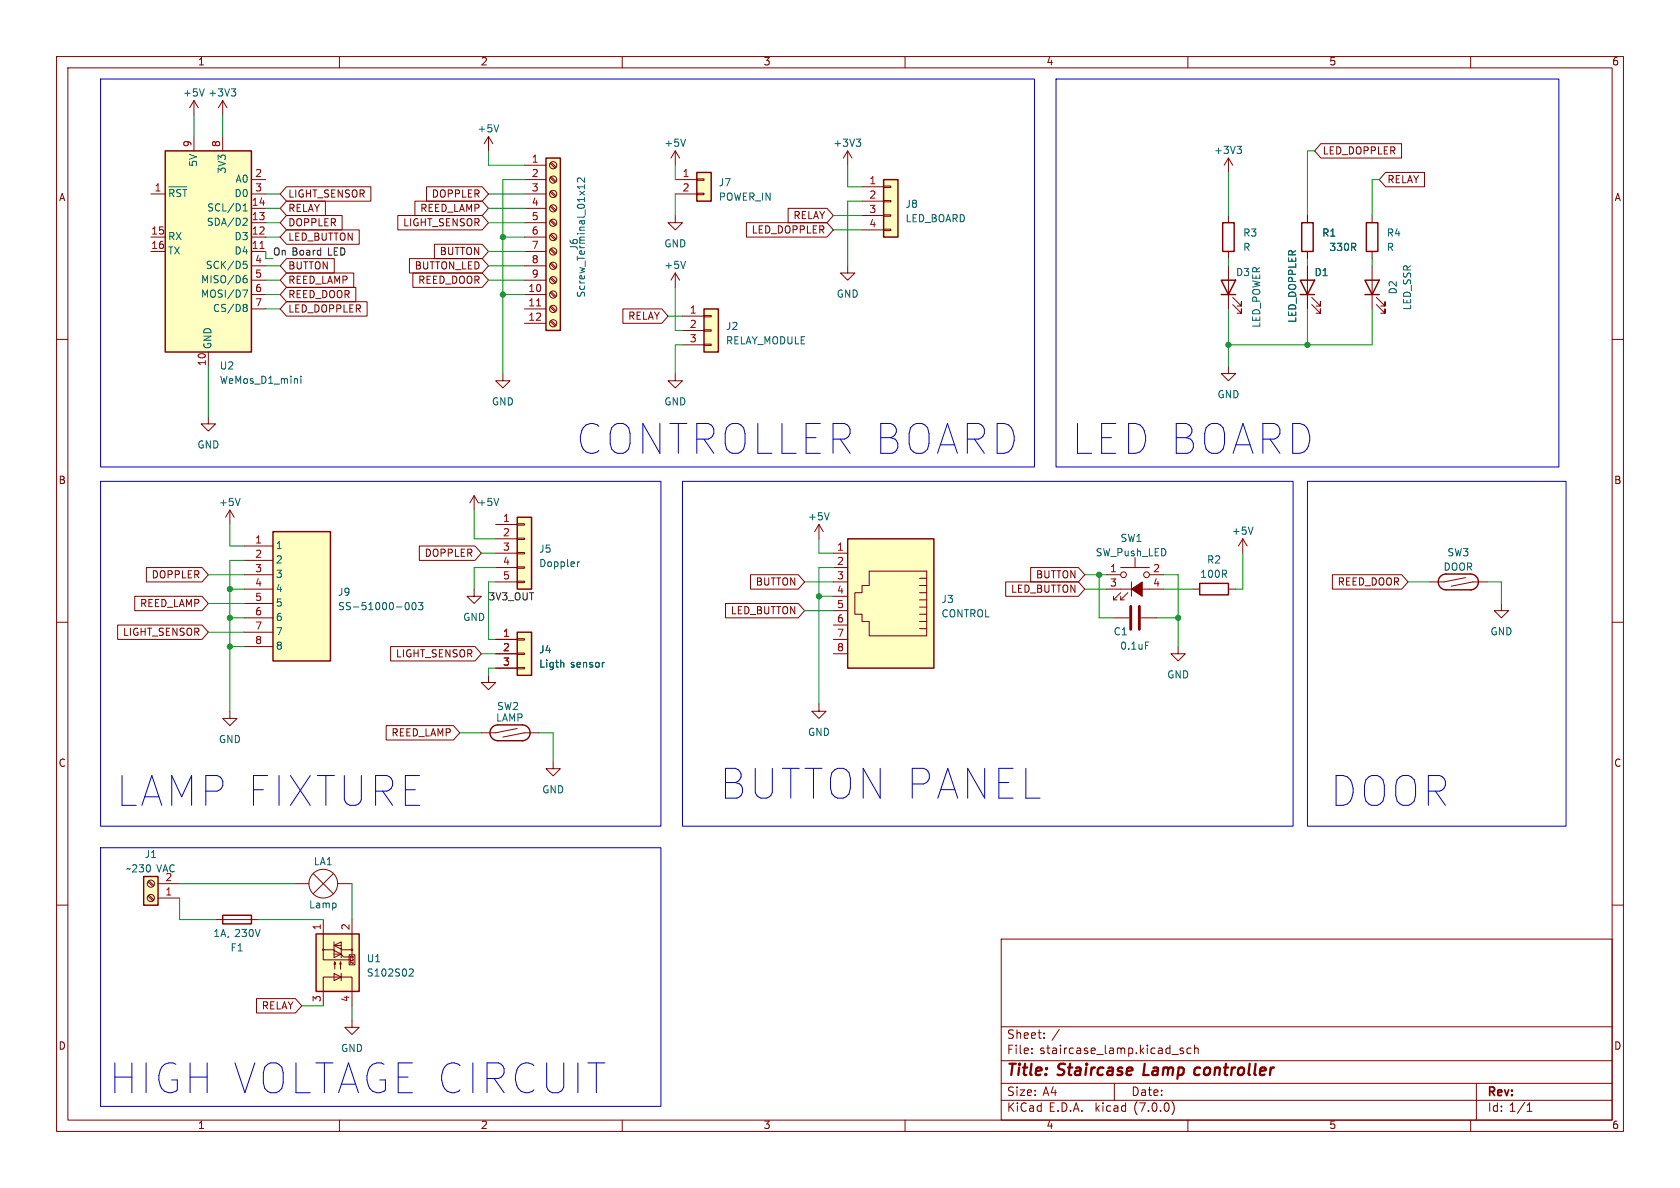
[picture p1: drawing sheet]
<svg xmlns="http://www.w3.org/2000/svg" width="297mm" height="210mm" viewBox="0 0 297 210" stroke-linecap="round" stroke-linejoin="round" font-family="sans-serif">
<g fill="none" stroke="#840000" stroke-width=".18">
<path d="M10 10h277v190h-277zM12 12h273v186h-273zM34.3 17.8l-.8 1.3M34.3 17.8v2.5M34.3 17.8l.8 1.3M39.4 17.8v2.5M39.4 17.8l-.8 1.3M39.4 17.8l.7 1.3M60 10v2M110 10v2M160 10v2M210 10v2"/>
<path d="M260 10v2M26.7 34.3h2.5M34.3 24.1v2.6M39.4 24.1v2.6M44.4 31.8h2.6M44.4 34.3h2.6M44.4 36.8h2.6M44.4 39.4h2.6M50.6 35.6h6.9v2.5h-6.9l-1.1-1.3zM50.6 33h15v2.6h-15l-1.1-1.3zM50.6 38.1h9.9v2.5h-9.9l-1.1-1.2zM70.3 38.1h14.9l1.2 1.3-1.2 1.2h-14.9z"/>
<path d="M73.4 35.6h11.8l1.2 1.2-1.2 1.3h-11.8zM75.4 33h9.8l1.2 1.3-1.2 1.3h-9.8zM86.4 24.1l-.8 1.3M86.4 24.1v2.6M86.4 24.1l.7 1.3M92.7 29.2h3.8M92.7 31.8h3.8M92.7 34.3h3.8M92.7 36.8h3.8M92.7 39.4h3.8M97.3 39l.8 .9M97.3 36.5l.8 .8"/>
<path d="M97.3 34l.8 .8M97.3 31.4l.8 .9M97.3 28.9l.8 .8M97.4 38.9l.9 .8M97.4 36.3l.9 .9M97.4 33.8l.9 .8M97.4 31.2l.9 .9M97.4 28.7l.9 .8M119.4 38.1v1.3h1.2l-1.2 1.2-1.3-1.2h1.3M119.4 26.7v2.5M119.4 31.8h3.8M119.4 34.3h3.8"/>
<path d="M119.4 26.7l-.8 1.2M119.4 26.7l.7 1.2M123.2 34.2h1.3v.2h-1.3zM123.2 31.6h1.3v.3h-1.3zM132 39.4h14.2l1.1 1.2-1.1 1.3h-14.2zM139.3 36.8h6.9l1.1 1.3-1.1 1.3h-6.9zM149.9 26.7l-.8 1.2M149.9 26.7v2.5M149.9 26.7l.7 1.2M152.4 33h3.8M152.4 35.6h3.8M152.4 38.1h3.8"/>
<path d="M156.2 38h1.3v.2h-1.3zM156.2 35.4h1.3v.3h-1.3zM156.2 32.9h1.3v.2h-1.3zM217.2 27.9v2.6M217.2 38.1v1.3M217.2 27.9l-.8 1.3M217.2 27.9l.7 1.3M231.1 38.1v1.3M233.5 25.4h14.3v2.5h-14.3l-1.1-1.2zM242.6 38.1v1.3M245 30.5h6.8v2.5h-6.8l-1.2-1.2zM10 60h2"/>
<path d="M26.7 41.9h2.5M26.7 44.5h2.5M44.4 52.1h2.6M44.4 54.6h2.6M44.4 41.9h2.6M44.4 44.5h2.6M44.4 47h2.6M44.4 49.5h2.6M50.6 45.7h8.5v2.6h-8.5l-1.1-1.3zM50.6 53.3h14.3v2.6h-14.3l-1.1-1.3zM50.6 50.8h12.3v2.5h-12.3l-1.1-1.2zM50.6 48.3h11.9v2.5h-11.9l-1.1-1.3z"/>
<path d="M50.6 40.6h12.9v2.6h-12.9l-1.1-1.3zM72.4 45.7h12.8l1.2 1.3-1.2 1.3h-12.8zM73 48.3h12.2l1.2 1.2-1.2 1.3h-12.2zM76.8 43.2h8.4l1.2 1.3-1.2 1.2h-8.4zM92.7 52.1h3.8M92.7 54.6h3.8M92.7 57.2h3.8M92.7 41.9h3.8M92.7 44.5h3.8M92.7 47h3.8M92.7 49.5h3.8M97.3 56.8l.8 .9"/>
<path d="M97.3 54.3l.8 .8M97.3 51.7l.8 .9M97.3 49.2l.8 .8M97.3 46.7l.8 .8M97.3 44.1l.8 .9M97.3 41.6l.8 .8M97.4 56.6l.9 .9M97.4 54.1l.9 .8M97.4 51.6l.9 .8M97.4 49l.9 .9M97.4 46.5l.9 .8M97.4 43.9l.9 .9"/>
<path d="M97.4 41.4l.9 .8M110.1 54.6h6.9l1.1 1.3-1.1 1.3h-6.9zM119.4 48.3l-.8 1.2M119.4 48.3v2.5M119.4 48.3l.7 1.2M120.6 55.9h3.9M120.6 58.4h3.9M124.5 58.3h1.2v.2h-1.2zM124.5 55.8h1.2v.2h-1.2zM149.9 47v1.3h1.2l-1.2 1.2-1.3-1.2h1.3M152.4 40.6h3.8M156.2 40.5h1.3v.3h-1.3z"/>
<path d="M217.2 44.5v1.2M217.2 47v7.6M217.9 53.8l1.6 1.6v-.8v.8h-.8M217.9 52.6l1.6 1.5v-.8v.8h-.8M231.1 44.5v1.2M231.1 47v7.6M231.9 53.8l1.5 1.6v-.8v.8h-.7M231.9 52.6l1.5 1.5v-.8v.8h-.7M242.6 44.5v1.2M242.6 47v7.6M243.3 53.8l1.6 1.6v-.8v.8h-.8M243.3 52.6l1.6 1.5v-.8v.8h-.8"/>
<path d="M285 60h2M36.8 73.7v1.2h1.3l-1.3 1.3-1.2-1.3h1.2M36.8 62.2v2.6M88.9 66v1.3h1.3l-1.3 1.3-1.3-1.3h1.3M119.4 66v1.3h1.2l-1.2 1.3-1.3-1.3h1.3M120.6 61h3.9M124.5 60.8h1.2v.3h-1.2zM217.2 64.8v1.2h1.2l-1.2 1.3-1.3-1.3h1.3M40.6 90.2l-.7 1.2M40.6 90.2v2.5M40.6 90.2l.8 1.2M43.2 96.5h5.1"/>
<path d="M43.2 99.1h5.1M74.1 96.5h9.9l1.1 1.3-1.1 1.3h-9.9zM83.8 87.6l-.7 1.3M83.8 87.6v2.6M83.8 87.6l.8 1.3M87.6 97.8h3.8M87.6 92.7h3.8M87.6 95.3h3.8M91.4 97.7h1.3v.2h-1.3zM91.4 95.1h1.3v.3h-1.3zM91.4 92.6h1.3v.2h-1.3zM144.8 92.7l-.8 1.3"/>
<path d="M144.8 92.7v2.6M144.8 92.7l.7 1.3M147.3 97.8h2.6M200.7 98.6v1.7M219.7 95.3l-.8 1.2M219.7 95.3v2.5M219.7 95.3l.8 1.2M10 110h2M20.8 110.5h14.9l1.1 1.3-1.1 1.2h-14.9zM23.8 105.4h11.9l1.1 1.3-1.1 1.3h-11.9zM25.9 100.3h9.8l1.1 1.3-1.1 1.3h-9.8zM43.2 104.1h5.1"/>
<path d="M43.2 101.6h5.1M43.2 109.2h5.1M43.2 106.7h5.1M43.2 111.8h5.1M43.2 114.3h5.1M69.1 114.3h14.9l1.1 1.3-1.1 1.2h-14.9zM83.8 104.1v1.3h1.3l-1.3 1.3-1.3-1.3h1.3M86.4 119.4v1.3h1.2l-1.2 1.2-1.3-1.2h1.3M87.6 100.3h3.8M87.6 102.9h3.8M87.6 113h3.8M87.6 115.6h3.8"/>
<path d="M87.6 118.1h3.8M91.4 102.7h1.3v.3h-1.3zM91.4 100.2h1.3v.3h-1.3zM91.4 118h1.3v.2h-1.3zM91.4 115.4h1.3v.3h-1.3zM91.4 112.9h1.3v.3h-1.3zM128.3 106.7h12.8l1.1 1.3-1.1 1.2h-12.8zM132.7 101.6h8.4l1.1 1.3-1.1 1.2h-8.4zM147.3 100.3h2.6M147.3 102.9h2.6M147.3 105.4h2.6M147.3 108h2.6"/>
<path d="M147.3 110.5h2.6M147.3 113h2.6M147.3 115.6h2.6M153.7 101h10.1v11.4h-10.1v-2.5h-1.3v-1.3h-1.3v-3.8h1.3v-1.3h1.3zM162.6 102.2h1.2M162.6 103.5h1.2M162.6 104.8h1.2M162.6 106h1.2M162.6 107.3h1.2M162.6 108.6h1.2M162.6 109.9h1.2M162.6 111.1h1.2"/>
<path d="M177.8 102.9h12.9l1.1 1.2-1.1 1.3h-12.9zM182.2 100.3h8.5l1.1 1.3-1.1 1.3h-8.5zM195.6 104.1h10.1M195.6 101.6h2.5M196.8 105.4v.6h.7M196.8 109.2h2.8M198.1 105.4v.6h.7M198.1 104.8l-1.3 1.2M198.1 100.3h5.1M199.4 104.8l-1.3 1.2M200 102.9v2.5M201.7 109.2h2.8"/>
<path d="M203.2 101.6h2.5M208.3 114.3v1.3h1.2l-1.2 1.2-1.3-1.2h1.3M210.8 104.1h1.3M217.2 104.1h1.2M235.5 101.6h12.3l1.1 1.3-1.1 1.2h-12.3zM259.1 102.1l-3.8 .8h-2.6M262.9 102.9h-2.6l-3.8 .7M265.4 106.7v1.3h1.3l-1.3 1.2-1.2-1.2h1.2M285 110h2M40.6 125.7v1.3h1.3l-1.3 1.3-1.2-1.3h1.2M68.3 128.3h11.9l1.1 1.2-1.1 1.3h-11.9zM91.4 128.8l-3.8 .7h-2.5"/>
<path d="M95.2 129.5h-2.5l-3.8 .8M97.8 134.6v1.3h1.3l-1.3 1.3-1.3-1.3h1.3M144.8 124.5v1.2h1.2l-1.2 1.3-1.3-1.3h1.3M10 160h2M26.2 155.9l.8 .8M26.2 158.4l.8 .9M26.3 155.7l.9 .8M26.3 158.2l.9 .9M27.9 158.8h3.8M27.9 156.2h3.8M52.1 156.2h2.5M55.4 154.4l3.5 3.6"/>
<path d="M58.9 154.4l-3.5 3.6M59.7 156.2h2.5M285 160h2M38.1 162.6h7.6M45.3 176.5h6.9l1.1 1.3-1.1 1.3h-6.9zM57.1 162.6v5.3h2M57.1 167.9v1.8h4.6M57.1 177.8v-5.1h5.1v5.1M59.1 168.7h1.2l.4 .5h1M59.1 172.1l1.2 .6-1.2 .7zM59.1 166.5v2.8l1.2-.6-1.2-.7M59.1 167.1h1.2"/>
<path d="M59.2 170.1l-.1 .3h.2l-.1-.3v1.2M60.2 170.1l-.1 .3h.2l-.1-.3v1.2M60.3 167.8l-1.2-.7 1.2-.6v2.8M60.3 172.1v1.3M61.7 168.8h1v1.8h-1zM62.2 162.6v5.3h-1.9M62.2 167.9v.9M177 166h108v32h-108zM60 198v2M62.2 180.3v1.3h1.3l-1.3 1.3-1.2-1.3h1.2M110 198v2M160 198v2"/>
<path d="M177 194.5h108M177 191.5h108M177 187.5h108M177 181.5h108M182.4 186.1v.2M182.4 185.3v.2M184.6 183.4v.2M184.6 182.6v.2M197 191.5v3M207.2 194.7a1.72 1.72 0 0 1 0 2.3M207.2 186.4h1.1M209.2 185.3h-.4l-.2 .2 .1 .2 .5 .1v.4h-.6"/>
<path d="M210 198v2M210.5 185.3h-.4l-.3 .2v.5l.2 .2h.5M211.2 185.4l.2-.1h.4v1M211.2 184.8v1.5M260 198v2M261 191.5v6.5M270 196.5h.8M270 195.4l.4-.4v1.5"/>
<circle cx="97.8" cy="36.8" r=".63"/>
<circle cx="97.8" cy="39.4" r=".63"/>
<circle cx="97.8" cy="34.3" r=".63"/>
<circle cx="97.8" cy="31.7" r=".63"/>
<circle cx="97.8" cy="29.2" r=".63"/>
<circle cx="97.8" cy="44.4" r=".63"/>
<circle cx="97.8" cy="41.9" r=".63"/>
<circle cx="97.8" cy="47" r=".63"/>
<circle cx="97.8" cy="57.1" r=".63"/>
<circle cx="97.8" cy="52.1" r=".63"/>
<circle cx="97.8" cy="49.5" r=".63"/>
<circle cx="97.8" cy="54.6" r=".63"/>
<circle cx="198.6" cy="101.6" r=".51"/>
<circle cx="202.7" cy="101.6" r=".51"/>
<circle cx="26.7" cy="156.2" r=".63"/>
<circle cx="26.7" cy="158.7" r=".63"/>
<circle cx="57.1" cy="156.2" r="2.54"/>
<circle cx="57.1" cy="167.9" r=".13"/>
<circle cx="62.2" cy="167.9" r=".13"/>
</g>
<path d="M211.3 189.9l.5 .1M212 188.7h-.4l-.3 .2" fill="none" stroke="#840000" stroke-width=".4"/>
<g fill="none" stroke="#006464" stroke-width=".18">
<path d="M36.1 15.7l-.4 1.3M40.9 15.7h.8l-.5 .5M41.4 16.2l.3 .2v.3l-.3 .3M29.8 33h3.2M30.7 33.9l-.1-.4h-.6v1.3M32 33.5h-.5l-.3 .3M32.3 33.5h.7M32.7 33.5v1.3M43 37.3h.7M43 36.4l.3-.4v1.3M43.2 38.6h.4l.1 .3-.8 .9h.8M88.2 22.1l-.4 1.2"/>
<path d="M103.3 31.4v.8l-.9-.8-.3 .3 .1 .5M103.3 32.7v.7M103.3 33h-1.2l.3 .4M121.2 24.6l-.4 1.3M151.4 24.6h.8l-.5 .5M151.9 25.1l.3 .2v.3l-.3 .3M218.7 25.9h.8l-.5 .5M219.2 26.4l.3 .2v.3l-.3 .2M42.9 51.3h.9l-.6 1.2M43 46.2h.6M43.2 46.7h.3l.2 .2-.1 .4-.4 .2M43.2 49.2h.3l.2 .3-.1 .4-.4 .1"/>
<path d="M43.2 53.8h.3l.2 .2-.2 .4M43.2 54.4h.3M43.5 54.4l.2 .2v.2l-.2 .3h-.3M43.6 48.7l-.4 .1M121.2 46.2l-.4 1.3M53.2 66.5v.1M53.2 66.9v.9M42.5 88.1l-.5 1.3M88.2 88.1l-.4 1.3M102.1 99.3v.9M102.5 99.3l-.4 .3M146.6 90.6l-.4 1.3"/>
<path d="M221.5 93.2l-.4 1.2M71.6 107l.1-.4 .2-.1a.68 .68 0 0 1 .5 .6 .68 .68 0 0 1-.5 .7l-.2-.1-.1-.4M72.9 106.6l.2-.1a.68 .68 0 0 1 .5 .6 .68 .68 0 0 1-.5 .7l-.2-.1-.1-.4zM74 106.5h.8l-.5 .5 .4 .1v.6l-.2 .1-.5-.1M99.5 117.1l.2 .2v.6M106.7 117.1h.1M202.5 113.5h.6M72.5 171.3h.4l.2 .3-.8 1h.8"/>
</g>
<g fill="#ffffc2" stroke="#ffffc2" stroke-width=".18">
<path d="M156.2 31.8h2.5v10.1h-2.5z"/>
<path d="M55.9 165.1h7.6v10.2h-7.6z"/>
<path d="M96.5 27.9h2.6v30.5h-2.6z"/>
<path d="M149.9 95.3h15.2v22.8h-15.2z"/>
<path d="M124.5 54.6h2.5v7.6h-2.5z"/>
<path d="M123.2 30.5h2.5v5.1h-2.5z"/>
<path d="M29.2 26.7h15.2v35.5h-15.2z"/>
<path d="M25.4 154.9h2.5v5.1h-2.5z"/>
<path d="M91.4 91.4h2.6v12.7h-2.6z"/>
<path d="M91.4 111.8h2.6v7.6h-2.6z"/>
<path d="M48.3 94h10.1v22.8h-10.1z"/>
</g>
<g fill="none" stroke="#840000" stroke-width=".25">
<path d="M29.2 26.7h15.2v35.5h-15.2zM96.5 27.9h2.6v30.5h-2.6zM123.2 30.5h2.5v5.1h-2.5zM156.2 31.8h2.5v10.1h-2.5zM216.2 39.4h2v5.1h-2zM230.1 39.4h2.1v5.1h-2.1zM241.6 39.4h2v5.1h-2zM124.5 54.6h2.5v7.6h-2.5zM215.9 49.5h2.5l-1.2 2.6zM215.9 52.1h2.5M229.9 49.5h2.5l-1.3 2.6zM229.9 52.1h2.5"/>
<path d="M241.3 49.5h2.5l-1.2 2.6zM241.3 52.1h2.5M48.3 94h10.1v22.8h-10.1zM91.4 91.4h2.6v12.7h-2.6zM149.9 95.3h15.2v22.8h-15.2zM91.4 111.8h2.6v7.6h-2.6zM212.1 103.1h5.1v2.1h-5.1zM260 104.3a1.4 1.4 0 0 0 1.4-1.4 1.4 1.4 0 0 0-1.4-1.4h-4.3a1.4 1.4 0 0 0-1.4 1.4 1.4 1.4 0 0 0 1.4 1.4h4.4M92.3 130.9a1.4 1.4 0 0 0 1.4-1.4 1.4 1.4 0 0 0-1.4-1.4h-4.3a1.4 1.4 0 0 0-1.4 1.4 1.4 1.4 0 0 0 1.4 1.4h4.5M25.4 154.9h2.5v5.1h-2.5zM39.4 161.8h5v1.5h-5zM55.9 165.1h7.6v10.2h-7.6z"/>
</g>
<path d="M200 104.1l1.9-1.2v2.5z" fill="#840000" stroke="#840000" stroke-width=".18"/>
<path d="M199.9 107.2v4.1M201.4 107.2v4.1" fill="none" stroke="#840000" stroke-width=".51"/>
<path d="M46 43.9h.7M94.9 54.1h.7" fill="none" stroke="#a90000" stroke-width=".18"/>
<path d="M17.8 14h165.1v68.6h-165.1zM186.7 14h88.9v68.6h-88.9zM17.8 85.1h99v61h-99zM120.6 85.1h108v61h-108zM231.1 85.1h45.8v61h-45.8zM17.8 149.9h99v45.7h-99z" fill="none" stroke="#0000c2" stroke-width=".18"/>
<g fill="none" stroke="#009600" stroke-width=".18">
<path d="M34.3 20.3v3.8M39.4 20.3v3.8M47 39.4h2.5M47 34.3h2.5M47 36.8h2.5M86.4 39.4h6.3M86.4 34.3h6.3M86.4 36.8h6.3M86.4 26.7v2.5h6.3M92.7 31.8h-3.8v34.2M119.4 29.2v2.6M119.4 34.3v3.8"/>
<path d="M147.3 38.1h5.1M149.9 29.2v3.8h2.5M152.4 35.6h-2.5v11.4M217.2 30.5v7.6M232.4 26.7h-1.3v11.4M243.8 31.8h-1.2v6.3M47 41.9h2.5M47 47h2.5M47 52.1h2.5M47 49.5h2.5M47 44.5v1.2h1.3M47 54.6h2.5"/>
<path d="M86.4 47h6.3M86.4 44.5h6.3M86.4 49.5h6.3M88.9 41.9h3.8M88.9 52.1h3.8M118.1 55.9h2.5M119.4 50.8v7.6h1.2M147.3 40.6h5.1M217.2 45.7v1.3M217.2 54.6v10.2M231.1 45.7v1.3M231.1 54.6v6.4"/>
<path d="M242.6 54.6v6.4h-25.4M242.6 45.7v1.3M36.8 64.8v8.9M120.6 61h-1.2v5M40.6 92.7v3.8h2.6M43.2 99.1h-2.6v26.6M83.8 90.2v5.1h3.8M85.1 97.8h2.5M144.8 95.3v2.5h2.5M219.7 97.8v6.3h-1.3M36.8 101.6h6.4M36.8 111.8h6.4"/>
<path d="M36.8 106.7h6.4M40.6 104.1h2.6M40.6 109.2h2.6M40.6 114.3h2.6M85.1 115.6h2.5M87.6 102.9h-1.2v10.1h1.2M87.6 100.3h-3.8v3.8M87.6 118.1h-1.2v1.3M142.2 102.9h5.1M142.2 108h5.1M144.8 105.4h2.5M147.3 100.3h-2.5v24.2"/>
<path d="M191.8 101.6h3.8M191.8 104.1h3.8M194.3 101.6v7.6h2.5M204.5 109.2h3.8M205.7 101.6h2.6v12.7M205.7 104.1h5.1M248.9 102.9h3.8M262.9 102.9h2.5v3.8M81.3 129.5h3.8M95.2 129.5h2.6v5.1M31.7 158.8v3.8h6.4M31.7 156.2h20.4"/>
<path d="M62.2 156.2v6.4M45.7 162.6h11.4M53.3 177.8h3.8M62.2 177.8v2.5"/>
</g>
<g fill="#009600" stroke="#009600" stroke-width=".18">
<circle cx="88.9" cy="52.1" r=".46"/>
<circle cx="88.9" cy="41.9" r=".46"/>
<circle cx="194.3" cy="101.6" r=".46"/>
<circle cx="217.2" cy="61" r=".46"/>
<circle cx="144.8" cy="105.4" r=".46"/>
<circle cx="40.6" cy="114.3" r=".46"/>
<circle cx="40.6" cy="109.2" r=".46"/>
<circle cx="40.6" cy="104.1" r=".46"/>
<circle cx="231.1" cy="61" r=".46"/>
<circle cx="208.3" cy="109.2" r=".46"/>
</g>
<g font-size="7.3" fill="#0000c2">
<text x="101.6" y="81.3">CONTROLLER BOARD</text>
<text x="189.2" y="81.3">LED BOARD</text>
<text x="20.3" y="143.5">LAMP FIXTURE</text>
<text x="127" y="142.2">BUTTON PANEL</text>
<text x="234.9" y="143.5">DOOR</text>
<text x="19" y="194.3">HIGH VOLTAGECIRCUIT</text>
</g>
<g font-size="2.8" fill="#840000">
<text x="178" y="190.8">Title:</text>
<text x="187.1" y="190.8">Staircase</text>
<text x="202.8" y="190.8">Lamp</text>
<text x="212.5" y="190.8">controller</text>
</g>
<g font-size="2.1" fill="#840000">
<text x="178" y="183.9">Sheet:</text>
<text x="185.9" y="183.9">/</text>
<text x="178" y="186.6">File:</text>
<text x="183.8" y="186.6">staircase_lamp.kicad_sch</text>
<text x="178" y="196.8">KiCad</text>
<text x="178" y="194">Size:</text>
<text x="184.3" y="194">A4</text>
<text x="185.4" y="196.8">E.D.A.</text>
<text x="193.7" y="196.8">kicad</text>
<text x="200" y="194">Date:</text>
<text x="200.6" y="196.8">(7.0.0)</text>
<text x="263" y="194.2">Rev:</text>
<text x="263" y="196.8">Id: 1/1</text>
</g>
<g font-size="1.8" fill="#840000">
<text x="35" y="11.8">1</text>
<text x="85" y="11.8">2</text>
<text x="135" y="11.8">3</text>
<text x="185" y="11.8">4</text>
<text x="235" y="11.8">5</text>
<text x="285" y="11.8">6</text>
<text x="233.8" y="27.6">LED_DOPPLER</text>
<text x="10.4" y="35.8">A</text>
<text x="51" y="35.2">LIGHT_SENSOR</text>
<text x="76.2" y="35.2">DOPPLER</text>
<text x="245.3" y="32.7">RELAY</text>
<text x="285.4" y="35.8">A</text>
<text x="51" y="37.7">RELAY</text>
<text x="51" y="40.3">DOPPLER</text>
<text x="71.1" y="40.3">LIGHT_SENSOR</text>
<text x="74.2" y="37.7">REED_LAMP</text>
<text x="132.8" y="41.6">LED_DOPPLER</text>
<text x="140.1" y="39">RELAY</text>
<text x="51" y="47.9">BUTTON</text>
<text x="51" y="42.8">LED_BUTTON</text>
<text x="73.2" y="47.9">BUTTON_LED</text>
<text x="77.6" y="45.4">BUTTON</text>
<text x="51" y="53">REED_DOOR</text>
<text x="51" y="50.4">REED_LAMP</text>
<text x="73.8" y="50.4">REED_DOOR</text>
<text x="51" y="55.5">LED_DOPPLER</text>
<text x="110.9" y="56.8">RELAY</text>
<text x="10.3" y="85.8">B</text>
<text x="285.3" y="85.8">B</text>
<text x="74.9" y="98.7">DOPPLER</text>
<text x="24.6" y="107.6">REED_LAMP</text>
<text x="26.7" y="102.5">DOPPLER</text>
<text x="133.5" y="103.8">BUTTON</text>
<text x="178.6" y="105.1">LED_BUTTON</text>
<text x="183" y="102.5">BUTTON</text>
<text x="236.4" y="103.8">REED_DOOR</text>
<text x="21.6" y="112.7">LIGHT_SENSOR</text>
<text x="129.1" y="108.9">LED_BUTTON</text>
<text x="69.9" y="116.5">LIGHT_SENSOR</text>
<text x="69.1" y="130.5">REED_LAMP</text>
<text x="10.3" y="135.8">C</text>
<text x="285.3" y="135.8">C</text>
<text x="46.2" y="178.7">RELAY</text>
<text x="10.3" y="185.8">D</text>
<text x="285.3" y="185.8">D</text>
<text x="35" y="199.8">1</text>
<text x="85" y="199.8">2</text>
<text x="135" y="199.8">3</text>
<text x="185" y="199.8">4</text>
<text x="235" y="199.8">5</text>
<text x="285" y="199.8">6</text>
</g>
<g font-size="1.8" fill="#006464">
<text x="32.3" y="17.3">+5V</text>
<text x="36.8" y="17.3">+3V3</text>
<text x="84.4" y="23.7">+5V</text>
<text x="35.1" y="29.6" transform="rotate(-90 35.1 29.6)">5V</text>
<text x="117.4" y="26.2">+5V</text>
<text x="147.3" y="26.2">+3V3</text>
<text x="214.6" y="27.5">+3V3</text>
<text x="29.7" y="35.7">~{RST}</text>
<text x="40.2" y="30.8" transform="rotate(-90 40.2 30.8)">3V3</text>
<text x="41.3" y="35.1">D0</text>
<text x="41.5" y="32.6">A0</text>
<text x="127" y="33.2">J7</text>
<text x="127" y="35.8">POWER_IN</text>
<text x="36.4" y="40.2">SDA/D2</text>
<text x="36.5" y="37.7">SCL/D1</text>
<text x="160" y="37">J8</text>
<text x="160" y="39.6">LED_BOARD</text>
<text x="29.7" y="42.7">RX</text>
<text x="29.7" y="45.3">TX</text>
<text x="36.3" y="47.8">SCK/D5</text>
<text x="41.3" y="45.3">D4</text>
<text x="41.3" y="42.7">D3</text>
<text x="102.4" y="44.3" transform="rotate(-90 102.4 44.3)">J6</text>
<text x="117.4" y="47.8">+5V</text>
<text x="117.4" y="44">GND</text>
<text x="219.7" y="42.1">R3</text>
<text x="219.7" y="44.6">R</text>
<text x="233.7" y="42.1">R1</text>
<text x="235" y="44.6">330R</text>
<text x="245.1" y="42.1">R4</text>
<text x="245.1" y="44.6">R</text>
<text x="35.4" y="50.4">MISO/D6</text>
<text x="35.4" y="52.9">MOSI/D7</text>
<text x="103.7" y="52.7" transform="rotate(-90 103.7 52.7)">Screw_Terminal_01x12</text>
<text x="147.9" y="52.9">GND</text>
<text x="218.4" y="49.1">D3</text>
<text x="232.3" y="49.1">D1</text>
<text x="247.2" y="52.1" transform="rotate(-90 247.2 52.1)">D2</text>
<text x="37.5" y="55.4">CS/D8</text>
<text x="128.3" y="58.6">J2</text>
<text x="223.1" y="58" transform="rotate(-90 223.1 58)">LED_POWER</text>
<text x="229.4" y="57.1" transform="rotate(-90 229.4 57.1)">LED_DOPPLER</text>
<text x="249.7" y="54.9" transform="rotate(-90 249.7 54.9)">LED_SSR</text>
<text x="37.7" y="61.7" transform="rotate(-90 37.7 61.7)">GND</text>
<text x="38.8" y="65.6">U2</text>
<text x="128.3" y="61.2">RELAY_MODULE</text>
<text x="38.8" y="68.1">WeMos_D1_mini</text>
<text x="86.9" y="71.9">GND</text>
<text x="117.4" y="71.9">GND</text>
<text x="215.2" y="70.7">GND</text>
<text x="34.8" y="79.6">GND</text>
<text x="38.6" y="89.7">+5V</text>
<text x="84.4" y="89.7">+5V</text>
<text x="142.8" y="92.3">+5V</text>
<text x="217.7" y="94.8">+5V</text>
<text x="48.8" y="97.3">1</text>
<text x="48.8" y="99.9">2</text>
<text x="95.3" y="98">J5</text>
<text x="95.3" y="100.5">Doppler</text>
<text x="193.6" y="98.6">SW_Push_LED</text>
<text x="198" y="96.1">SW1</text>
<text x="213.3" y="99.9">R2</text>
<text x="255.1" y="101.2">DOOR</text>
<text x="255.8" y="98.6">SW3</text>
<text x="48.8" y="102.4">3</text>
<text x="48.8" y="105">4</text>
<text x="48.8" y="107.5">5</text>
<text x="59.7" y="105.6">J9</text>
<text x="166.4" y="106.9">J3</text>
<text x="212.1" y="102.4">100R</text>
<text x="48.8" y="110">6</text>
<text x="48.8" y="112.6">7</text>
<text x="59.7" y="108.1">SS-51000-003</text>
<text x="81.8" y="110">GND</text>
<text x="166.4" y="109.4">CONTROL</text>
<text x="196.8" y="112.6">C1</text>
<text x="263.4" y="112.6">GND</text>
<text x="48.8" y="115.1">8</text>
<text x="95.3" y="115.8">J4</text>
<text x="95.3" y="118.3">Ligth</text>
<text x="100.8" y="118.3">sensor</text>
<text x="198" y="115.1">0.1uF</text>
<text x="87.8" y="125.8">SW2</text>
<text x="206.3" y="120.2">GND</text>
<text x="38.6" y="131.6">GND</text>
<text x="87.6" y="127.8">LAMP</text>
<text x="142.8" y="130.4">GND</text>
<text x="95.8" y="140.5">GND</text>
<text x="22.2" y="154.5">~230</text>
<text x="25.5" y="152">J1</text>
<text x="27.7" y="154.5">VAC</text>
<text x="29.2" y="156">2</text>
<text x="55.4" y="153.2">LA1</text>
<text x="54.6" y="160.8">Lamp</text>
<text x="37.7" y="165.9">1A, 230V</text>
<text x="40.7" y="168.5">F1</text>
<text x="64.8" y="170.4">U1</text>
<text x="64.8" y="172.9">S102S02</text>
<text x="60.2" y="186.2">GND</text>
</g>
<g font-size="1.8" fill="#a90000">
<text x="34" y="26.1" transform="rotate(-90 34 26.1)">9</text>
<text x="39.1" y="26.1" transform="rotate(-90 39.1 26.1)">8</text>
<text x="93.9" y="29">1</text>
<text x="27.3" y="34">1</text>
<text x="45.1" y="31.5">2</text>
<text x="45.1" y="34">3</text>
<text x="93.9" y="31.5">2</text>
<text x="93.9" y="34">3</text>
<text x="120.6" y="31.5">1</text>
<text x="120.6" y="34">2</text>
<text x="153.6" y="32.8">1</text>
<text x="153.6" y="35.3">2</text>
<text x="26.7" y="41.7">15</text>
<text x="44.4" y="41.7">12</text>
<text x="44.4" y="39.1">13</text>
<text x="44.4" y="36.6">14</text>
<text x="93.9" y="36.6">4</text>
<text x="93.9" y="39.1">5</text>
<text x="93.9" y="41.7">6</text>
<text x="153.6" y="37.8">3</text>
<text x="153.6" y="40.4">4</text>
<text x="26.7" y="44.2">16</text>
<text x="44.4" y="44.2">11</text>
<text x="45.1" y="46.7">4</text>
<text x="93.9" y="44.2">7</text>
<text x="93.9" y="46.7">8</text>
<text x="45.1" y="49.3">5</text>
<text x="45.1" y="51.8">6</text>
<text x="93.3" y="51.8">10</text>
<text x="93.9" y="49.3">9</text>
<text x="45.1" y="54.4">7</text>
<text x="93.3" y="54.4">11</text>
<text x="93.3" y="56.9">12</text>
<text x="121.9" y="55.6">1</text>
<text x="121.9" y="58.2">2</text>
<text x="36.6" y="64.8" transform="rotate(-90 36.6 64.8)">10</text>
<text x="121.9" y="60.7">3</text>
<text x="88.9" y="92.5">1</text>
<text x="88.9" y="95">2</text>
<text x="45.1" y="96.3">1</text>
<text x="45.1" y="98.8">2</text>
<text x="45.1" y="101.3">3</text>
<text x="88.9" y="97.5">3</text>
<text x="88.9" y="100.1">4</text>
<text x="147.9" y="97.5">1</text>
<text x="147.9" y="100.1">2</text>
<text x="196.2" y="101.3">1</text>
<text x="203.8" y="101.3">2</text>
<text x="45.1" y="103.9">4</text>
<text x="45.1" y="106.4">5</text>
<text x="88.9" y="102.6">5</text>
<text x="147.9" y="102.6">3</text>
<text x="147.9" y="105.2">4</text>
<text x="147.9" y="107.7">5</text>
<text x="196.2" y="103.9">3</text>
<text x="203.8" y="103.9">4</text>
<text x="45.1" y="109">6</text>
<text x="45.1" y="111.5">7</text>
<text x="88.9" y="112.8">1</text>
<text x="147.9" y="110.2">6</text>
<text x="147.9" y="112.8">7</text>
<text x="45.1" y="114">8</text>
<text x="88.9" y="115.3">2</text>
<text x="88.9" y="117.9">3</text>
<text x="147.9" y="115.3">8</text>
<text x="29.2" y="158.5">1</text>
<text x="56.9" y="164.5" transform="rotate(-90 56.9 164.5)">1</text>
<text x="62" y="164.5" transform="rotate(-90 62 164.5)">2</text>
<text x="56.9" y="177.2" transform="rotate(-90 56.9 177.2)">3</text>
<text x="62" y="177.2" transform="rotate(-90 62 177.2)">4</text>
</g>
<g font-size="1.8" fill="#0f0f0f">
<text x="48.3" y="45.4">On Board</text>
<text x="58" y="45.4">LED</text>
<text x="86.4" y="106.3">3V3_OUT</text>
</g>
<text font-size=".7" fill="#840000" x="62.7" y="170.6" transform="rotate(-90 62.7 170.6)">ZCD</text>
</svg>
